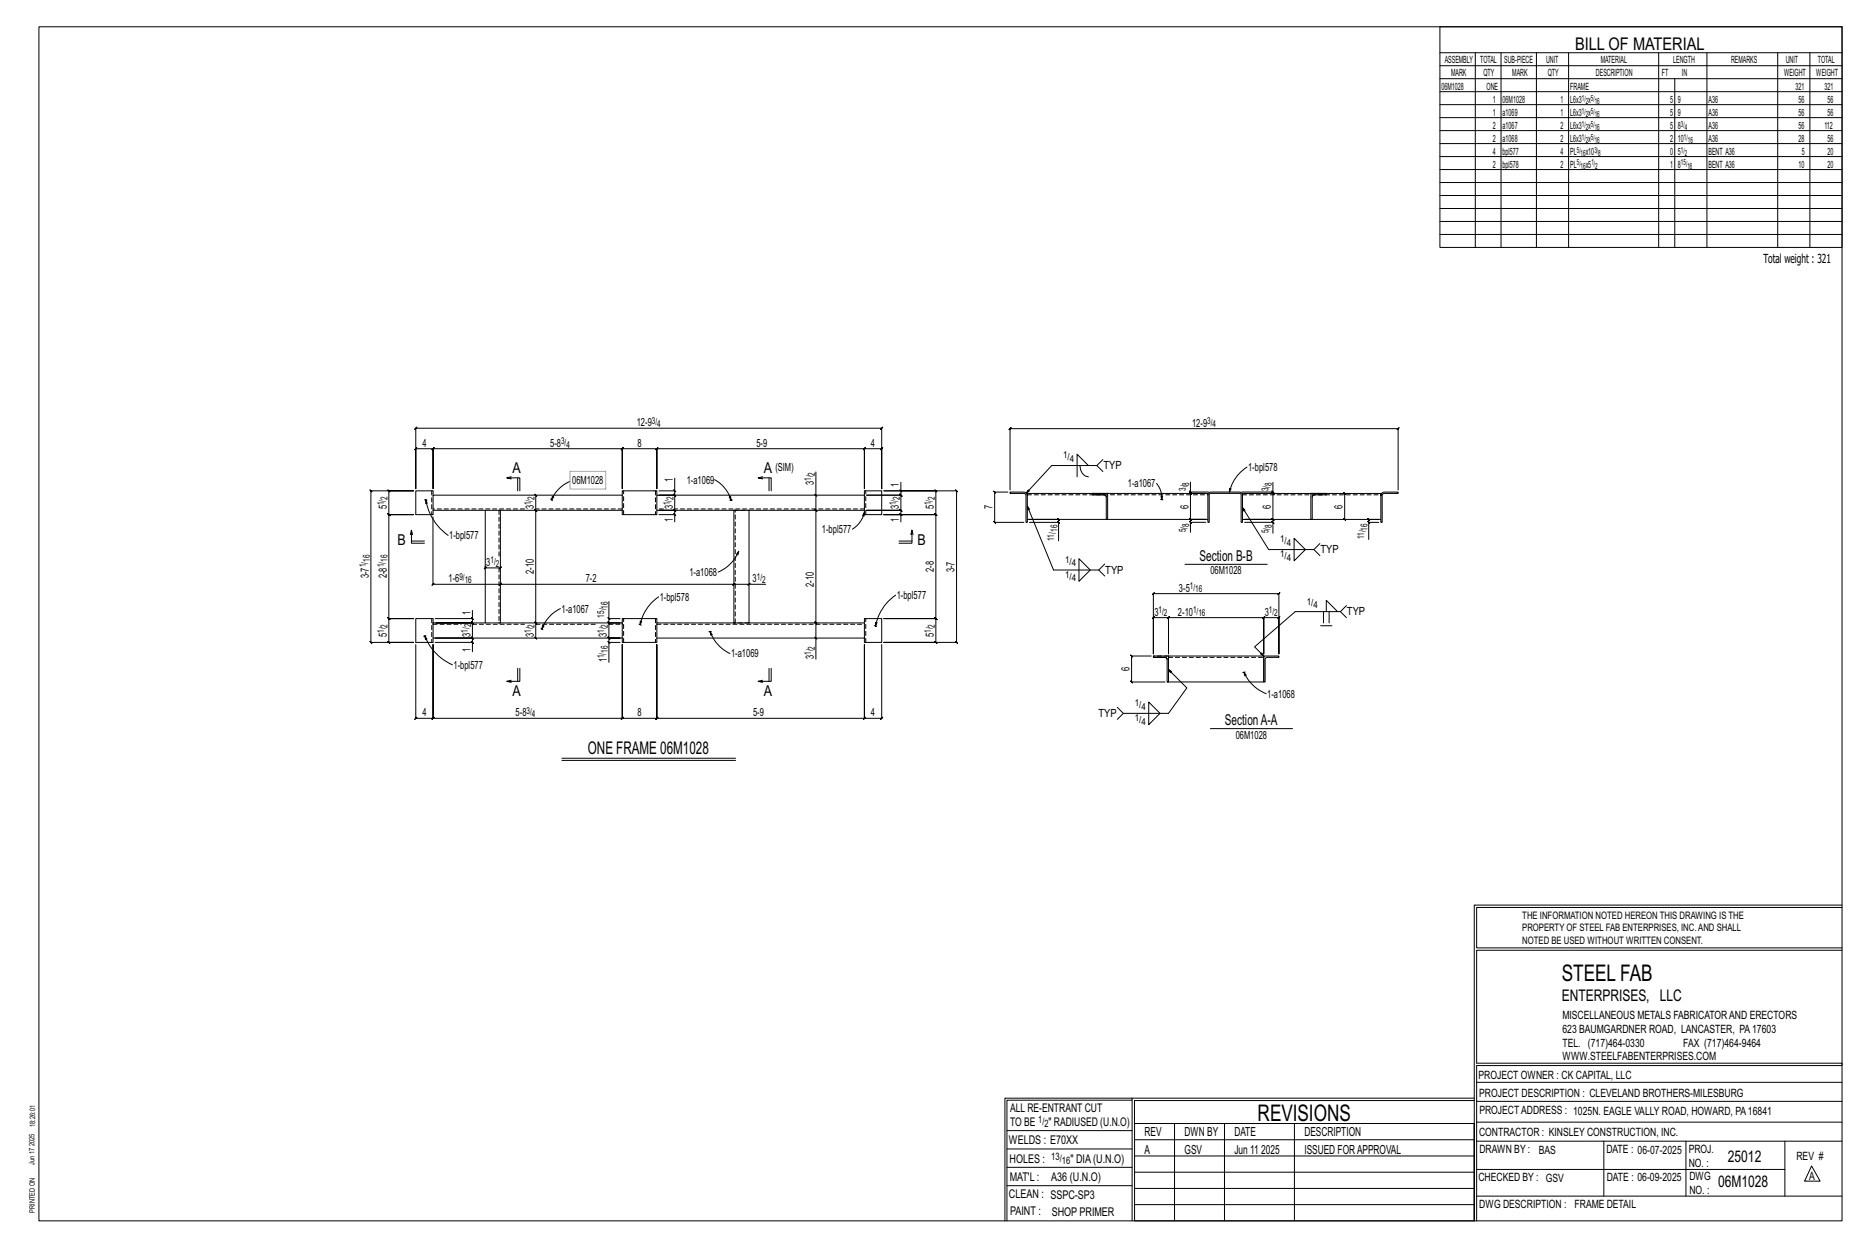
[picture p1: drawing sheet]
<svg xmlns="http://www.w3.org/2000/svg" width="914mm" height="610mm" viewBox="0 0 914 610" stroke-linecap="round" stroke-linejoin="round" font-family="sans-serif">
<g fill="none" stroke="#000" stroke-width=".49">
<path d="M19 13h883v584h-883zM705 13h197v108h-197zM705 26h197M705 32h197M705 39h197M722 26v95M735 26v95M752 26v95M768 26v95M812 26v95M820 39v82M836 26v95"/>
<path d="M870 26v95M886 26v95M705 45h197M705 51h197M705 58h197M705 64h197M705 70h197M705 77h197M705 83h197M705 89h197M705 96h197M705 102h197"/>
<path d="M705 108h197M705 115h197M204 210h-1l1-1v1h228h-1l1-1v1v29v-19v-1l-1 1h1h-9l1-1-1 1v19v-19l1-1-1 1h-101v-1l-1 1h1v19v-19v-1l-1 1h1h-17v-1l-1 1h1v19v-19v-1l-1 1h1h-93v-1l-1 1h1v19v-19v-1l-1 1h1h-8v-1l-1 1h1v19zM181 240h1h20h-12l1 1-1-1v12v-1l1 1h-1h12h-12v-1l1 1h-1v51v-1l1 1h-1h12h-12v-1l1 1h-1v11l1 1-1-1h12h-20v1l-1-1h1v-74v1zM250 234h-2h6v6M250 233l-2 1M253 234v6M279 236a17 17 0 0 0-9 9M330 240l1 1zM330 234v6h-7M350 235a17 17 0 0 1 8 10M373 234h-2h7v6"/>
<path d="M373 233l-2 1M376 234v6M399 231v11M440 240l1 1zM441 236v4h-8h25l1 1-1-1v12v-1l1 1h-1h-25h25v-1l1 1h-1v51v-1l1 1h-1h-25h25v-1l1 1h-1v11l1 1-1-1h-25h35l1 1-1-1v-74l1 1-1-1h-27v2h-1l1 1v-1h-17h17h-1l1 1v-1v8l-1-1 1 1h-17h17l-1-1 1 1v2M494 240v-30l1-1-1 1h190l1-1-1 1v30M529 228a5 5 0 0 0 4 5M533 228l-6-6v11M537 228l3 3M540 225l-3 3h-22l-13 13M566 237a11 11 0 0 1 3 7M583 236v5h9"/>
<path d="M602 239h1l-1 2zM610 229a20 20 0 0 0-8 12M623 236v5h-15M201 259l1 3M208 245h.1M208 245l1 1h-1zM208 245a27 27 0 0 0 11 17M208 245h1M212 253v33h-1l1-1v1h33h-1l1-1-1 1 1-1v1h114l1-1-1 1 1-1-1 1h8h-1l1-1v1h8M212 242v-2h-8v12h8v-2M238 250h7v55h-7zM262 242l1 1-1-1v8v-1l1 1-1-1 1 1h-1v55v-1l1 1-1-1 1 1h-1v7"/>
<path d="M270 244v1M270 245h.1M270 243h1l-1 2zM305 242h-93v8h26M305 242v8h-60M305 242v-2h17v2M305 250v2h17v-2M323 252h7v3M330 251l1 1zM330 240v2l1 1-1-1h-7h7l1 1-1-1v8v-1l1 1h-1h-7h7v-1l1 1h-1v2M357 243h1v2zM358 245h-1"/>
<path d="M358 245h.1M359 250h8v55h-8zM367 250h56v-10h9v12h-9v-2M399 242l1 1zM399 242v8v-1l1 1-1-1 1 1h-1v55v-1l1 1-1-1 1 1h-1v7M423 251v2l-1-1zM423 242h-101v8h37M423 251a13 13 0 0 1-6 8M433 252h8v3M440 251l1 1zM446 259l1 3M493 241h-6l-1-1 1 1v15l-1-1 1 1h14"/>
<path d="M494 241h7l2 1v14h-1v-14l-1-1h-7zM503 248l13 31h22l3-3M503 254h88M504 256h14v9M504 254h14l1 1-1-1v2M518 255l1 1zM535 241h-32v1M535 241h7v13v-11l-2-1M535 241v1h5M535 242h5M542 254h.1M542 241h49v1"/>
<path d="M568 244h1M568 243h1v1zM569 244v1M582 255l1 1zM582 240l1 1zM583 241h-1l1 1v-1h7h-7h-1l1 1v-1v13h-1l1 1v-1h7h-7h-1l1 1v-1v2M590 256h-7v4M592 241h16v1v14v-14l-1-1h-15v15h-1v-14zM608 248l13 21h22l3-3M608 254h68M609 256h14v5M623 255l1 1z"/>
<path d="M623 240l1 1zM623 241l1 1-1-1h-14h14l1 1-1-1v13l1 1-1-1h-14h14l1 1-1-1v2M642 241h7v1h-6l-1 1v11zM642 241h-34v1M642 254h.1M649 241h27v15h1v-14l1-1h6h-7l-1 1M658 254l1 1zM658 241l1 1-1-1v13M669 255l1 1zM675 256h-5v8M675 254h-5h-1l1 1v-1v2M201 262v-3v7h7"/>
<path d="M201 265h7M238 277l-1 1 1-1v1h7h-1l1-1v1v-1M362 270l-1 1zM362 270a19 19 0 0 1-10 10M440 265h6M446 262v-3v7h-6M528 273l6 6-6 5zM538 279l3 3M580 276h40M633 263l6 6-6 5zM643 269l3 3M231 299v4h-18"/>
<path d="M274 298a18 18 0 0 0-9 10M298 294v9h6M322 292a21 21 0 0 0-9 14M438 291a24 24 0 0 0-9 15M565 290l-1 1 1-1h61v1l1-1h-1v30v-18h1l-1 1v-1h-7l-1 1 1-1v18v-18l-1 1 1-1h-47l-1 1 1-1v18v-18l-1 1 1-1h-7l-1 1 1-1v18zM648 299v6M649 299v-5l6 5M651 299v6M656 299l3 3M659 296l-3 3h-22l-20 17 5 5M208 311l1 2h-1zM208 311a26 26 0 0 0 13 14"/>
<path d="M208 311h-1M209 311h-1M212 305v7h93v-7M213 314h18v5M231 302l1 1zM231 314l1 1zM231 303v2v-1l1 1h-1h-18h18v-1l1 1h-1v7l1 1-1-1h-18h18l1 1-1-1v2M238 305h-26v-2h-8v11h8v-2M262 312l1 1zM265 307v1M265 308h1M266 306l-1 2z"/>
<path d="M298 314l1 1zM298 302l1 1zM298 303v2v-1l1 1h-1h6h-6v-1l1 1h-1v7l1 1-1-1h6h-6l1 1-1-1v2M304 314h-6v10M313 305v1M313 306h1M313 304h1l-1 2zM322 305v9h-17v-2M348 309l1 1-1 1zM348 309a19 19 0 0 0 9 11M348 309h-1M348 309h.1"/>
<path d="M359 305h-37v-2h-17v2h-60M367 305h56M399 312l1 1zM399 312v10M423 305v-2h9v11h-9v-2M423 305v7h-101M428 306h1M429 306v1M429 304v1v1zM432 315v36l-1 1 1-1h-9h1l-1 1v-1v-36v36h1l-1 1v-1h-101l-1 1 1-1v-36v36l-1 1 1-1h-17l-1 1 1-1v-36v36l-1 1 1-1h-93l-1 1 1-1v-36v36l-1 1 1-1h-8l-1 1 1-1v-36M646 306h6M250 333h-2"/>
<path d="M253 327v6M254 327v6h-6l2 1M373 333h-2M376 327v6M378 327v6h-7l2 1M564 321h-10l-1-1 1 1v13l-1-1 1 1h16M565 322h5M570 322h1h-1M570 322h-5v-1h7v13h-1v-12v1M571 322h.1M572 328l9 9-9 12h-22l-3-3M572 321h47"/>
<path d="M609 329l1 1-1 1zM609 329a20 20 0 0 0 11 10M609 329h-1M610 329h-1M619 321h7v1h-6h-1v12zM619 321v13h-48M550 349l-3 3M562 343l6 6-6 6zM592 356h41M275 371h85M275 372h85M722 443v154"/>
<path d="M722 443h180M902 444h-179v20h179M902 465h-179v55h179v1h-179v76M554 538h-61v59M554 537h168M722 538h-167v13M723 539h179M723 530h179M493 553h61M555 550h167v47h-167zM555 558h167M575 550v47"/>
<path d="M599 550v47M634 550v47M723 549h179M723 558h179M785 558v27M825 558v27M874 558v27M493 571h61M493 562h61M555 573h167M555 566h167M723 572h151"/>
<path d="M887 570l4 8h-8zM492 597v-60h62v60M493 580h61M555 589h167M555 581h167M723 585h179"/>
</g>
<g fill="none" stroke="#000" stroke-width=".49" stroke-dasharray="2 1.4">
<path d="M211 240v12M244 250v22M244 250h1M257 249h-45M305 249h-43M305 252v-12M321 240v12M325 249h-3M359 250h1M359 250h8M423 249h-93M424 252v-12"/>
<path d="M503 242h88M535 241h7M542 243l-2-1M542 241h-7M542 254h.1M608 242h68M642 241h7M642 243l1-1h6M642 254h.1M649 241h-7M244 278v27M211 303v11"/>
<path d="M212 305h14M212 305h.1M231 305h26M244 305h.1M244 305h1M262 305h31M298 305h7M305 305h.1M305 314v-11M321 303v11M322 305h101M359 305h.1"/>
<path d="M359 305h1M360 305v-55M367 305h-8M424 314v-11M572 322h47M572 321h-7M572 321v13"/>
</g>
<path d="M279 231h18v8h-18z" fill="none" stroke="#f0f" stroke-width=".5"/>
<g font-size="11.2">
<text x="764" y="480">STEEL FAB</text>
<text x="616" y="548">REVISIONS</text>
</g>
<g font-size="8.6">
<text x="771" y="24">BILL OF MATERIAL</text>
<text x="288" y="369">ONE FRAME 06M1028</text>
</g>
<g font-size="7.9">
<text x="765" y="490">ENTERPRISES, LLC</text>
<text x="846" y="569">25012</text>
<text x="841" y="581">06M1028</text>
</g>
<g font-size="7.3">
<text x="251" y="231">A</text>
<text x="374" y="231">A</text>
<text x="195" y="267">B</text>
<text x="449" y="267">B</text>
<text x="587" y="274">Section B-B</text>
<text x="251" y="341">A</text>
<text x="374" y="341">A</text>
<text x="600" y="355">SectionA-A</text>
</g>
<g font-size="6.1">
<text x="863" y="129">Total weight : 321</text>
<text x="560" y="556">REV</text>
<text x="580" y="556">DWN BY</text>
<text x="604" y="556">DATE</text>
<text x="639" y="556">DESCRIPTION</text>
<text x="560" y="564">A</text>
<text x="580" y="564">GSV</text>
<text x="604" y="564">Jun 11</text>
<text x="617" y="564">2025</text>
<text x="639" y="564">ISSUED FORAPPROVAL</text>
</g>
<g font-size="5.9">
<text x="494" y="560">WELDS : E70XX</text>
<text x="494" y="569">HOLES :</text>
<text x="524" y="569">&quot; DIA(U.N.O)</text>
<text x="494" y="578">MAT'L :</text>
<text x="515" y="578">A36 (U.N.O)</text>
<text x="494" y="586">CLEAN : SSPC-SP3</text>
<text x="495" y="595">PAINT :</text>
<text x="515" y="595">SHOP PRIMER</text>
</g>
<g font-size="5.8">
<text x="494" y="544">ALL RE-ENTRANT CUT</text>
<text x="494" y="551">TO BE</text>
<text x="513" y="551">&quot; RADIUSED (U.N.O)</text>
</g>
<g font-size="5.6">
<text x="765" y="499">MISCELLANEOUS METALS FABRICATORAND ERECTORS</text>
<text x="765" y="505">623 BAUMGARDNER ROAD, LANCASTER, PA17603</text>
<text x="765" y="512">TEL. (717)464-0330</text>
<text x="824" y="512">FAX (717)464-9464</text>
<text x="765" y="519">WWW.STEELFABENTERPRISES.COM</text>
<text x="724" y="528">PROJECT OWNER : CK CAPITAL, LLC</text>
<text x="724" y="537">PROJECT DESCRIPTION : CLEVELAND BROTHERS-MILESBURG</text>
<text x="724" y="545">PROJECTADDRESS : 1025N. EAGLE VALLY ROAD, HOWARD, PA16841</text>
<text x="724" y="556">CONTRACTOR : KINSLEY CONSTRUCTION, INC.</text>
<text x="724" y="564">DRAWN BY :</text>
<text x="753" y="564">BAS</text>
<text x="786" y="564">DATE : 06-07-2025</text>
<text x="827" y="564">PROJ.</text>
<text x="879" y="568">REV #</text>
<text x="827" y="571">NO. :</text>
<text x="724" y="578">CHECKED BY : GSV</text>
<text x="787" y="578">DATE : 06-09-2025</text>
<text x="827" y="578">DWG</text>
<text x="886" y="578">A</text>
<text x="827" y="584">NO. :</text>
<text x="724" y="591">DWG DESCRIPTION : FRAME DETAIL</text>
</g>
<g font-size="5.5">
<text x="312" y="209">12-9</text>
<text x="584" y="209">12-9</text>
<text x="207" y="219">4</text>
<text x="269" y="219">5-8</text>
<text x="312" y="219">8</text>
<text x="370" y="219">5-9</text>
<text x="426" y="219">4</text>
<text x="380" y="230">(SIM)</text>
<text x="540" y="230">TYP</text>
<text x="611" y="230">1-bpl578</text>
<text x="280" y="237">06M1028</text>
<text x="329" y="236" transform="rotate(-90 329 236)">1</text>
<text x="336" y="237">1-a1069</text>
<text x="398" y="237" transform="rotate(-90 398 237)">3</text>
<text x="440" y="238" transform="rotate(-90 440 238)">1</text>
<text x="552" y="238">1-a1067</text>
<text x="189" y="249" transform="rotate(-90 189 249)">5</text>
<text x="261" y="249" transform="rotate(-90 261 249)">3</text>
<text x="329" y="249" transform="rotate(-90 329 249)">3</text>
<text x="440" y="249" transform="rotate(-90 440 249)">3</text>
<text x="457" y="249" transform="rotate(-90 457 249)">5</text>
<text x="486" y="249" transform="rotate(-90 486 249)">7</text>
<text x="582" y="249" transform="rotate(-90 582 249)">6</text>
<text x="622" y="249" transform="rotate(-90 622 249)">6</text>
<text x="657" y="249" transform="rotate(-90 657 249)">6</text>
<text x="329" y="255" transform="rotate(-90 329 255)">1</text>
<text x="440" y="255" transform="rotate(-90 440 255)">1</text>
<text x="220" y="264">1-bpl577</text>
<text x="402" y="261">1-bpl577</text>
<text x="646" y="271">TYP</text>
<text x="238" y="277">3</text>
<text x="261" y="281" transform="rotate(-90 261 281)">2-10</text>
<text x="337" y="282">1-a1068</text>
<text x="457" y="280" transform="rotate(-90 457 280)">2-8</text>
<text x="467" y="280" transform="rotate(-90 467 280)">3-7</text>
<text x="541" y="281">TYP</text>
<text x="593" y="281">06M1028</text>
<text x="181" y="283" transform="rotate(-90 181 283)">3-7</text>
<text x="189" y="283" transform="rotate(-90 189 283)">2-8</text>
<text x="220" y="285">1-6</text>
<text x="287" y="285">7-2</text>
<text x="368" y="285">3</text>
<text x="398" y="287" transform="rotate(-90 398 287)">2-10</text>
<text x="323" y="294">1-bpl578</text>
<text x="439" y="293">1-bpl577</text>
<text x="577" y="289">3-5</text>
<text x="275" y="300">1-a1067</text>
<text x="230" y="301" transform="rotate(-90 230 301)">1</text>
<text x="565" y="301">3</text>
<text x="577" y="301">2-10</text>
<text x="619" y="301">3</text>
<text x="659" y="301">TYP</text>
<text x="189" y="312" transform="rotate(-90 189 312)">5</text>
<text x="230" y="312" transform="rotate(-90 230 312)">3</text>
<text x="261" y="312" transform="rotate(-90 261 312)">3</text>
<text x="297" y="312" transform="rotate(-90 297 312)">3</text>
<text x="457" y="312" transform="rotate(-90 457 312)">5</text>
<text x="230" y="319" transform="rotate(-90 230 319)">1</text>
<text x="358" y="322">1-a1069</text>
<text x="398" y="322" transform="rotate(-90 398 322)">3</text>
<text x="222" y="327">1-bpl577</text>
<text x="297" y="324" transform="rotate(-90 297 324)">1</text>
<text x="553" y="328" transform="rotate(-90 553 328)">6</text>
<text x="620" y="341">1-a1068</text>
<text x="207" y="350">4</text>
<text x="252" y="350">5-8</text>
<text x="312" y="350">8</text>
<text x="369" y="350">5-9</text>
<text x="426" y="350">4</text>
<text x="538" y="351">TYP</text>
<text x="605" y="361">06M1028</text>
</g>
<g font-size="5">
<text x="745" y="450">THE INFORMATION NOTED HEREON THIS DRAWING IS THE</text>
<text x="745" y="456">PROPERTY OF STEEL FAB ENTERPRISES, INC.AND SHALL</text>
<text x="745" y="462">NOTED BE USED WITHOUT WRITTEN CONSENT.</text>
<text x="508" y="550">1/</text>
<text x="511" y="551">2</text>
<text x="515" y="568">13/</text>
<text x="520" y="570">16</text>
</g>
<g font-size="4.9">
<text x="707" y="31">ASSEMBLY</text>
<text x="725" y="31">TOTAL</text>
<text x="736" y="31">SUB-PIECE</text>
<text x="757" y="31">UNIT</text>
<text x="784" y="31">MATERIAL</text>
<text x="819" y="31">LENGTH</text>
<text x="847" y="31">REMARKS</text>
<text x="874" y="31">UNIT</text>
<text x="890" y="31">TOTAL</text>
<text x="710" y="37">MARK</text>
<text x="726" y="37">QTY</text>
<text x="740" y="37">MARK</text>
<text x="758" y="37">QTY</text>
<text x="781" y="37">DESCRIPTION</text>
<text x="814" y="37">FT</text>
<text x="823" y="37">IN</text>
<text x="873" y="37">WEIGHT</text>
<text x="889" y="37">WEIGHT</text>
<text x="706" y="44">06M1028</text>
<text x="728" y="44">ONE</text>
<text x="769" y="44">FRAME</text>
<text x="879" y="44">321</text>
<text x="893" y="44">321</text>
<text x="731" y="50">1</text>
<text x="736" y="50">06M1028</text>
<text x="764" y="50">1</text>
<text x="769" y="50">L6x3 x</text>
<text x="818" y="50">5</text>
<text x="821" y="50">9</text>
<text x="836" y="50">A36</text>
<text x="880" y="50">56</text>
<text x="895" y="50">56</text>
<text x="731" y="57">1</text>
<text x="736" y="57">a1069</text>
<text x="764" y="57">1</text>
<text x="769" y="57">L6x3 x</text>
<text x="818" y="57">5</text>
<text x="821" y="57">9</text>
<text x="836" y="57">A36</text>
<text x="880" y="57">56</text>
<text x="895" y="57">56</text>
<text x="731" y="63">2</text>
<text x="736" y="63">a1067</text>
<text x="764" y="63">2</text>
<text x="769" y="63">L6x3 x</text>
<text x="818" y="63">5</text>
<text x="821" y="63">8</text>
<text x="836" y="63">A36</text>
<text x="880" y="63">56</text>
<text x="893" y="63">112</text>
<text x="731" y="69">2</text>
<text x="736" y="69">a1068</text>
<text x="764" y="69">2</text>
<text x="769" y="69">L6x3 x</text>
<text x="818" y="69">2</text>
<text x="821" y="69">10</text>
<text x="836" y="69">A36</text>
<text x="880" y="69">28</text>
<text x="895" y="69">56</text>
<text x="731" y="76">4</text>
<text x="736" y="76">bpl577</text>
<text x="764" y="76">4</text>
<text x="769" y="76">PL</text>
<text x="776" y="76">x10</text>
<text x="818" y="76">0</text>
<text x="821" y="76">5</text>
<text x="836" y="76">BENT A36</text>
<text x="882" y="76">5</text>
<text x="895" y="76">20</text>
<text x="731" y="82">2</text>
<text x="736" y="82">bpl578</text>
<text x="764" y="82">2</text>
<text x="769" y="82">PL</text>
<text x="776" y="82">x5</text>
<text x="818" y="82">1</text>
<text x="821" y="82">8</text>
<text x="836" y="82">BENT A36</text>
<text x="880" y="82">10</text>
<text x="895" y="82">20</text>
</g>
<g font-size="4.7">
<text x="319" y="207">3/</text>
<text x="322" y="209">4</text>
<text x="591" y="207">3/</text>
<text x="594" y="209">4</text>
<text x="275" y="217">3/</text>
<text x="277" y="219">4</text>
<text x="520" y="224">1/</text>
<text x="524" y="226">4</text>
<text x="399" y="233" transform="rotate(-90 399 233)">2</text>
<text x="397" y="235" transform="rotate(-90 397 235)">1/</text>
<text x="582" y="238" transform="rotate(-90 582 238)">8</text>
<text x="623" y="238" transform="rotate(-90 623 238)">8</text>
<text x="190" y="245" transform="rotate(-90 190 245)">2</text>
<text x="262" y="245" transform="rotate(-90 262 245)">2</text>
<text x="330" y="245" transform="rotate(-90 330 245)">2</text>
<text x="440" y="245" transform="rotate(-90 440 245)">2</text>
<text x="458" y="245" transform="rotate(-90 458 245)">2</text>
<text x="580" y="240" transform="rotate(-90 580 240)">3/</text>
<text x="621" y="240" transform="rotate(-90 621 240)">3/</text>
<text x="188" y="247" transform="rotate(-90 188 247)">1/</text>
<text x="260" y="247" transform="rotate(-90 260 247)">1/</text>
<text x="328" y="247" transform="rotate(-90 328 247)">1/</text>
<text x="439" y="247" transform="rotate(-90 439 247)">1/</text>
<text x="456" y="247" transform="rotate(-90 456 247)">1/</text>
<text x="582" y="258" transform="rotate(-90 582 258)">8</text>
<text x="518" y="260" transform="rotate(-90 518 260)">16</text>
<text x="580" y="260" transform="rotate(-90 580 260)">5/</text>
<text x="621" y="261" transform="rotate(-90 621 261)">5/</text>
<text x="623" y="258" transform="rotate(-90 623 258)">8</text>
<text x="668" y="264" transform="rotate(-90 668 264)">11/</text>
<text x="669" y="260" transform="rotate(-90 669 260)">16</text>
<text x="516" y="265" transform="rotate(-90 516 265)">11/</text>
<text x="627" y="265">1/</text>
<text x="630" y="267">4</text>
<text x="181" y="275" transform="rotate(-90 181 275)">16</text>
<text x="190" y="275" transform="rotate(-90 190 275)">16</text>
<text x="240" y="276">1/</text>
<text x="521" y="275">1/</text>
<text x="627" y="273">1/</text>
<text x="630" y="274">4</text>
<text x="179" y="278" transform="rotate(-90 179 278)">1/</text>
<text x="188" y="278" transform="rotate(-90 188 278)">1/</text>
<text x="243" y="277">2</text>
<text x="525" y="277">4</text>
<text x="225" y="284">9/</text>
<text x="227" y="285">16</text>
<text x="370" y="284">1/</text>
<text x="373" y="285">2</text>
<text x="521" y="283">1/</text>
<text x="525" y="284">4</text>
<text x="582" y="288">1/</text>
<text x="585" y="290">16</text>
<text x="297" y="298" transform="rotate(-90 297 298)">16</text>
<text x="567" y="300">1/</text>
<text x="584" y="300">1/</text>
<text x="621" y="300">1/</text>
<text x="640" y="296">1/</text>
<text x="643" y="297">4</text>
<text x="296" y="302" transform="rotate(-90 296 302)">15/</text>
<text x="570" y="302">2</text>
<text x="587" y="302">16</text>
<text x="624" y="302">2</text>
<text x="188" y="310" transform="rotate(-90 188 310)">1/</text>
<text x="190" y="307" transform="rotate(-90 190 307)">2</text>
<text x="229" y="310" transform="rotate(-90 229 310)">1/</text>
<text x="231" y="307" transform="rotate(-90 231 307)">2</text>
<text x="260" y="310" transform="rotate(-90 260 310)">1/</text>
<text x="262" y="307" transform="rotate(-90 262 307)">2</text>
<text x="296" y="310" transform="rotate(-90 296 310)">1/</text>
<text x="297" y="307" transform="rotate(-90 297 307)">2</text>
<text x="456" y="310" transform="rotate(-90 456 310)">1/</text>
<text x="458" y="307" transform="rotate(-90 458 307)">2</text>
<text x="399" y="318" transform="rotate(-90 399 318)">2</text>
<text x="296" y="322" transform="rotate(-90 296 322)">1/</text>
<text x="297" y="319" transform="rotate(-90 297 319)">16</text>
<text x="397" y="320" transform="rotate(-90 397 320)">1/</text>
<text x="555" y="346">1/</text>
<text x="559" y="347">4</text>
<text x="258" y="349">3/</text>
<text x="260" y="351">4</text>
<text x="555" y="353">1/</text>
<text x="559" y="355">4</text>
</g>
<g font-size="4.2">
<text x="774" y="49">1/ 5/</text>
<text x="776" y="51">2</text>
<text x="781" y="51">16</text>
<text x="774" y="56">1/ 5/</text>
<text x="776" y="57">2</text>
<text x="781" y="57">16</text>
<text x="774" y="62">1/ 5/</text>
<text x="776" y="63">2</text>
<text x="781" y="63">16</text>
<text x="823" y="62">3/</text>
<text x="825" y="63">4</text>
<text x="774" y="68">1/ 5/</text>
<text x="776" y="70">2</text>
<text x="781" y="70">16</text>
<text x="824" y="68">1/</text>
<text x="826" y="70">16</text>
<text x="772" y="75">5/</text>
<text x="774" y="76">16</text>
<text x="780" y="75">3/</text>
<text x="782" y="76">8</text>
<text x="823" y="75">1/</text>
<text x="825" y="76">2</text>
<text x="772" y="81">5/</text>
<text x="774" y="82">16</text>
<text x="779" y="81">1/</text>
<text x="781" y="82">2</text>
<text x="823" y="81">15/</text>
<text x="826" y="82">16</text>
</g>
<g font-size="3.7">
<text x="17" y="551" transform="rotate(-90 17 551)">18:26:01</text>
<text x="17" y="561" transform="rotate(-90 17 561)">2025</text>
<text x="17" y="570" transform="rotate(-90 17 570)">Jun 17</text>
<text x="17" y="593" transform="rotate(-90 17 593)">PRINTED ON</text>
</g>
</svg>
